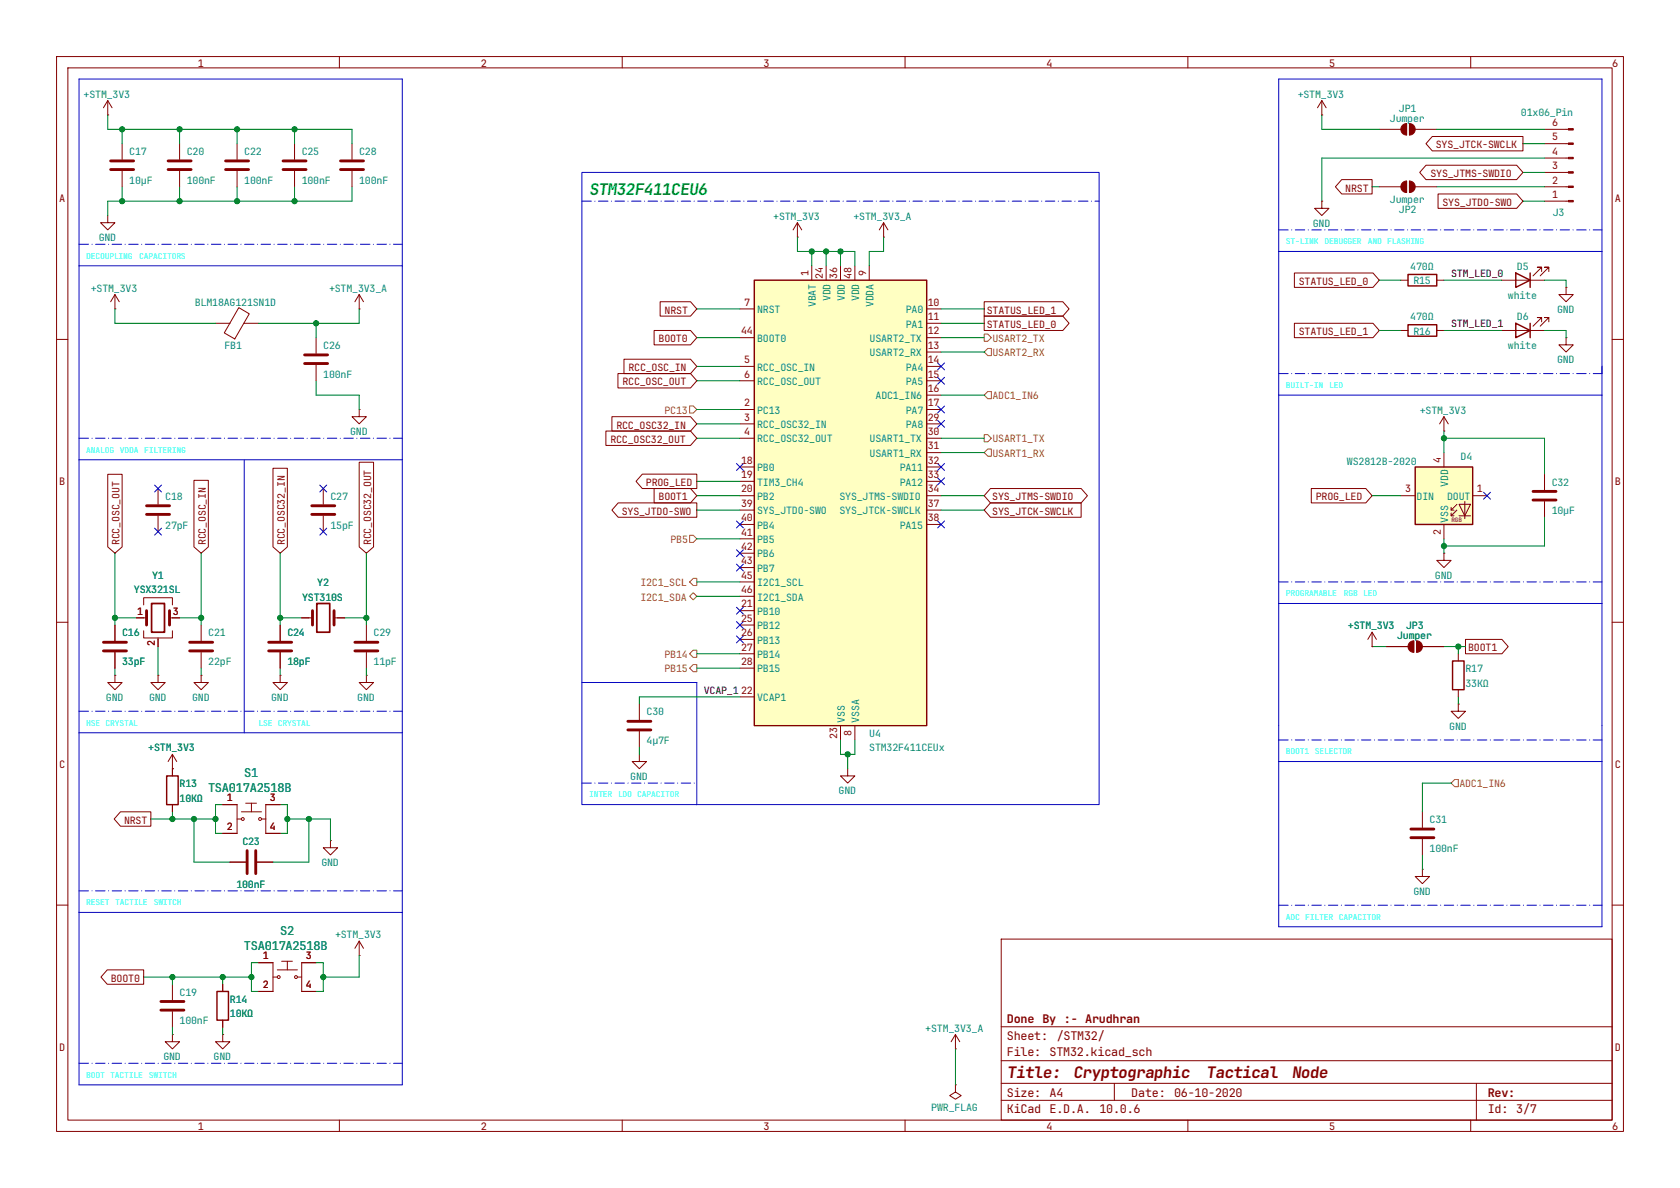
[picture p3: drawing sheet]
<svg xmlns="http://www.w3.org/2000/svg" width="297mm" height="210mm" viewBox="0 0 297 210" stroke-linecap="round" stroke-linejoin="round" font-family="sans-serif">
<path d="M0 0h297v210h-297z" fill="#fff" stroke="#fff" stroke-width=".18"/>
<g fill="none" stroke="#840000" stroke-width=".18">
<path d="M10 10h277v190h-277zM12 12h273v186h-273zM19 17.8l-.7 1.3M19 17.8l.8 1.3M19 17.8v2.5M60 10v2M110 10v2M160 10v2M210 10v2M260 10v2M19 20.3h.1M21.6 25.4v2.8"/>
<path d="M21.6 30.2v2.8M31.7 25.4v2.8M31.7 30.2v2.8M41.9 25.4v2.8M41.9 30.2v2.8M52.1 25.4v2.8M52.1 30.2v2.8M62.2 25.4v2.8M62.2 30.2v2.8M141 39.4l-.8 1.2M141 39.4l.7 1.2M141 39.4v2.5"/>
<path d="M156.2 39.4l-.8 1.2M156.2 39.4l.8 1.2M156.2 39.4v2.5M20.3 54.6h.1M20.3 52.1v2.5M20.3 52.1l-.7 1.2M20.3 52.1l.8 1.2M38.1 57.2h2.5M42.2 54.4l1.9 1.1-2.6 4.4-1.9-1zM43.1 57.2h2.6M55.9 59.7v2.8M63.5 54.6h.1"/>
<path d="M63.5 52.1v2.5M63.5 52.1l-.8 1.2M63.5 52.1l.8 1.2M141 41.9h.1M156.2 41.9h.1M265.4 58.4h7.6M272.5 56.9v-.8h-.7h.7l-1.5 1.6M273.8 56.9v-.8h-.8h.8l-1.5 1.6M10 60h2M55.9 64.5v2.8M63.5 72.4v1.3h1.3l-1.3 1.2-1.3-1.2h1.3M63.5 72.4h.1"/>
<path d="M285 60h2M27.9 86.4v2.8M27.9 91.2v2.8M57.1 86.4v2.8M57.1 91.2v2.8M10 110h2M20.3 119.4v1.3h1.3l-1.3 1.2-1.3-1.2h1.3M20.3 119.4h.1M20.3 110.5v2.8M20.3 115.3v2.8M24.1 109.2h1.8M25.4 106.9v-1.2h5.1v1.2"/>
<path d="M25.4 111.5v1.3h5.1v-1.3M27.9 119.4v1.3h1.3l-1.3 1.2-1.2-1.2h1.2M27.9 119.4h.1M27.9 112.8v1.5M30 109.2h1.7M35.6 119.4v1.3h1.2l-1.2 1.2-1.3-1.2h1.3M35.6 119.4h.1M35.6 110.5v2.8M35.6 115.3v2.8M49.5 119.4v1.3h1.3l-1.3 1.2-1.2-1.2h1.2M49.5 119.4h.1M49.5 110.5v2.8"/>
<path d="M49.5 115.3v2.8M53.3 109.2h1.9M59.1 109.2h1.9M64.8 119.4v1.3h1.2l-1.2 1.2-1.3-1.2h1.3M64.8 119.4h.1M64.8 110.5v2.8M64.8 115.3v2.8M285 110h2M30.5 135.9h.1M30.5 133.4v3.8M30.5 133.4l-.8 1.2M30.5 133.4l.7 1.2"/>
<path d="M149.9 135.9v1.3h1.2l-1.2 1.2-1.3-1.2h1.3M30.5 142.2v1.3M39.4 142.2h2.5v5.1h-2.5M40.6 152.4h2.8M41.9 144.8h.8M42.7 143.5h3.5M43.4 142h1.9M44.4 142v1.5M45.5 152.4h2.8M46.2 144.8h.8M49.5 142.2h-2.5v5.1h2.5M58.4 148.6v1.3h1.3l-1.3 1.2-1.3-1.2h1.3"/>
<path d="M58.4 148.6h.1M251.5 153.7v1.2h1.2l-1.2 1.3-1.3-1.3h1.3M251.5 153.7h.1M251.5 143.5v2.8M251.5 148.3v2.8M10 160h2M30.5 174v2.8M30.5 178.8v2.8M39.4 174v1.3M45.7 170.2h2.6v5.1h-2.6M48.3 172.7h.7M49 171.5h3.6"/>
<path d="M49.8 169.9h1.9M50.8 169.9v1.6M52.6 172.7h.7M55.9 170.2h-2.6v5.1h2.6M63.5 168.9h.1M63.5 166.4l-.8 1.2M63.5 166.4l.8 1.2M63.5 166.4v2.5M177 166h108v32h-108zM285 160h2M30.5 182.9v1.3h1.2l-1.2 1.2-1.3-1.2h1.3M30.5 182.9h.1"/>
<path d="M39.4 182.9v1.3h1.2l-1.2 1.2-1.3-1.2h1.3M39.4 182.9h.1M39.4 180.3v1.3M60 198v2M110 198v2M160 198v2M168.9 185.4h.1M168.9 191.8v1.2l1 .7-1 .6-1-.6 1-.7M168.9 191.8h.1M168.9 182.9l-.8 1.3M168.9 182.9l.8 1.3M168.9 182.9v2.5"/>
<path d="M177 194.5h108M177 191.5h108M177 187.5h108M177 181.5h108M197 191.5v3M210 198v2M260 198v2M261 191.5v6.5"/>
<circle cx="42.9" cy="144.8" r=".25"/>
<circle cx="46" cy="144.8" r=".25"/>
<circle cx="49.3" cy="172.7" r=".25"/>
<circle cx="52.3" cy="172.7" r=".25"/>
</g>
<g fill="none" stroke="#840000" stroke-width=".51">
<path d="M19.6 28.4h4M19.6 30h4M29.7 28.4h4.1M29.7 30h4.1M39.9 28.4h4M39.9 30h4M50 28.4h4.1M50 30h4.1M60.2 28.4h4.1M60.2 30h4.1M53.8 62.7h4.1M53.8 64.3h4.1"/>
<path d="M25.9 89.4h4.1M25.9 90.9h4.1M55.1 89.4h4.1M55.1 90.9h4.1M18.3 113.5h4.1M18.3 115.1h4.1M25.9 108v2.5M30 108v2.5M33.5 113.5h4.1M33.5 115.1h4.1M47.5 113.5h4.1M47.5 115.1h4.1"/>
<path d="M55.2 108v2.5M59.1 108v2.5M62.7 113.5h4.1M62.7 115.1h4.1M43.7 150.4v4M45.2 150.4v4M249.4 146.6h4.1M249.4 148.1h4.1M28.4 177h4.1M28.4 178.6h4.1"/>
</g>
<path d="M26.8 106.7h2.3v5.1h-2.3zM56 106.7h2.3v5.1h-2.3z" fill="none" stroke="#840000" stroke-width=".3"/>
<path d="M268 57.2l2.5 1.2-2.5 1.3zM270.5 57.2v2.5M29.5 137.2h2v5h-2zM38.4 175.3h2v5h-2z" fill="none" stroke="#840000" stroke-width=".25"/>
<path d="M133.3 49.5h30.5v78.8h-30.5z" fill="#ffffc2"/>
<path d="M133.3 49.5h30.5v78.8h-30.5zM248.9 48.5h5.1v2h-5.1zM268 48.3l2.5 1.2-2.5 1.3zM270.5 48.3v2.5" fill="none" stroke="#840000" stroke-width=".25"/>
<g fill="none" stroke="#840000" stroke-width=".18">
<path d="M233.7 17.8l-.8 1.3M233.7 17.8l.7 1.3M233.7 17.8v2.5M19 38.1v1.3h1.3l-1.3 1.2-1.2-1.2h1.2M233.7 35.6v1.2h1.2l-1.2 1.3-1.3-1.3h1.3M233.7 35.6h.1M233.7 20.3h.1M243.8 22.9h3.8M243.8 33h3.8M248.7 21.8v2.1M248.7 32v2M249.2 21.8v2.1"/>
<path d="M249.2 32v2M250.2 22.9h3.8M250.2 33h3.8M130.8 54.6h2.5M130.8 59.7h2.5M143.5 47v2.5M146 47v2.5M148.6 47v2.5M151.1 47v2.5M153.7 47v2.5M163.8 54.6h2.6M163.8 57.2h2.6"/>
<path d="M163.8 59.7h2.6M247.6 49.5h1.3M254 49.5h1.3M265.4 49.5h7.6M272.5 48v-.8h-.7h.7l-1.5 1.6M273.8 48v-.8h-.8h.8l-1.5 1.6M276.9 50.8v1.3h1.2l-1.2 1.2-1.3-1.2h1.3M276.9 50.8h.1M130.8 72.4h2.5M130.8 74.9h2.5M130.8 77.5h2.5M130.8 64.8h2.5"/>
<path d="M130.8 67.3h2.5M163.8 72.4h2.6M163.8 74.9h2.6M163.8 77.5h2.6M163.8 64.8h2.6M163.8 67.3h2.6M163.8 62.2h2.6M163.8 69.9h2.6M130.8 82.6h2.5M130.8 85.1h2.5M130.8 87.6h2.5M130.8 90.2h2.5"/>
<path d="M130.8 92.7h2.5M130.8 95.3h2.5M130.8 97.8h2.5M163.8 82.6h2.6M163.8 85.1h2.6M163.8 87.6h2.6M163.8 80h2.6M163.8 90.2h2.6M163.8 92.7h2.6M255.3 97.8v1.3h1.2l-1.2 1.2-1.3-1.2h1.3M255.3 97.8h.1M273 83.8v2.8"/>
<path d="M273 88.6v2.8M130.8 108h2.5M130.8 110.5h2.5M130.8 113h2.5M130.8 115.6h2.5M130.8 118.1h2.5M130.8 100.3h2.5M130.8 102.9h2.5M130.8 105.4h2.5M130.8 123.2h2.5M148.6 128.3v2.5M151.1 128.3v2.5"/>
<path d="M257.8 124.5v1.2h-1.3l1.3 1.3 1.3-1.3h-1.3M257.8 124.5h.1"/>
</g>
<g fill="#840000" stroke="#840000" stroke-width=".18">
<path d="M249.2 21.8a1.02 1.02 0 0 1 1 1.1 1.02 1.02 0 0 1-1 1z"/>
<path d="M247.9 22.1l.8-.3v2.1a1.02 1.02 0 0 1-1-.7 1.02 1.02 0 0 1 .2-1.1z"/>
<path d="M249.2 32a1.02 1.02 0 0 1 1 1 1.02 1.02 0 0 1-1 1z"/>
<path d="M247.9 32.3l.8-.3v2a1.02 1.02 0 0 1-1-.6 1.02 1.02 0 0 1 .2-1.1z"/>
</g>
<path d="M271 86.9h4.1M271 88.4h4.1" fill="none" stroke="#840000" stroke-width=".51"/>
<path d="M250.2 82.6h10.1v10.1h-10.1z" fill="#ffffc2"/>
<g fill="none" stroke="#840000" stroke-width=".18">
<path d="M237.2 31.7h5.4v2.6h-5.4l-1.1-1.3zM252.1 29.2h16l1.1 1.3-1.1 1.3h-16l-1.1-1.3zM253.2 24.1h16v2.6h-16l-1.1-1.3zM254.2 34.3h13.9l1.1 1.3-1.1 1.2h-13.9zM273 35.6h4.3M273 33h4.3M273 30.5h4.3M273 27.9h4.3M273 25.4h4.3M273 22.9h4.3M115.6 58.4h6.5l1.1 1.3-1.1 1.3h-6.5zM116.7 53.3h5.4l1.1 1.3-1.1 1.3h-5.4z"/>
<path d="M174 55.9h13.9l1.1 1.3-1.1 1.2h-13.9zM174 53.3h13.9l1.1 1.3-1.1 1.3h-13.9zM228.8 48.3h13.9l1.1 1.2-1.1 1.3h-13.9zM228.8 57.1h13.9l1.1 1.3-1.1 1.3h-13.9zM247.6 58.4h1.3M254 58.4h1.3M276.9 59.7v1.3h1.2l-1.2 1.2-1.3-1.2h1.3M276.9 59.7h.1M107.1 76.2h15l1.1 1.3-1.1 1.2h-15zM108.2 73.7h13.9l1.1 1.2-1.1 1.3h-13.9zM109.2 66h12.9l1.1 1.3-1.1 1.3h-12.9zM110.3 63.5h11.8l1.1 1.3-1.1 1.2h-11.8z"/>
<path d="M255.3 76.2h.1M255.3 73.7v2.5M255.3 73.7l-.8 1.2M255.3 73.7l.7 1.2M19 83.8h2.6v12.9l-1.3 1.1-1.3-1.1zM34.3 84.9h2.5v11.8l-1.2 1.1-1.3-1.1zM48.3 82.8h2.5v13.9l-1.3 1.1-1.2-1.1zM63.5 81.7h2.5v15l-1.2 1.1-1.3-1.1zM109.3 88.9h13.9v2.5h-13.9l-1.1-1.2zM113.6 83.8h9.6v2.6h-9.6l-1.2-1.3zM115.6 86.4h6.5l1.1 1.2-1.1 1.3h-6.5zM175.1 88.9h16v2.5h-16l-1.1-1.2z"/>
<path d="M175.1 86.4h16l1.1 1.2-1.1 1.3h-16l-1.1-1.3zM231.8 86.4h9.7l1.1 1.2-1.1 1.3h-9.7zM247.6 87.6h2.6M255.3 80v2.6M255.3 92.7v2.6M256.5 90.2h.5M256.5 91.2h.5M257.6 89.2l-1.1 1v-.5M257.6 90.2l-1.1 1v-.5M257.9 89.2h2.1l-1 2zM257.9 91.2h2.1M259 88.6v3.1"/>
<path d="M260.3 87.6h2.6M20.3 110.5v2.8M20.3 115.3v2.8M24.1 109.2h1.3M27.9 113v1.3M30.5 109.2h1.2M49.5 110.5v2.8M49.5 115.3v2.8M53.3 109.2h1.3M59.7 109.2h1.3M242.6 114.3h.1M242.6 111.8l-.8 1.2"/>
<path d="M242.6 111.8l.7 1.2M242.6 111.8v2.5M245.1 114.3h3.8M249.9 113.3v2M250.4 113.3v2M251.5 114.3h3.8M257.8 115.6v1.2M259.1 113h6.4l1.1 1.3-1.1 1.3h-6.4zM30.5 135.9h.1M30.5 135.9v1.3M113 133.4v1.2h1.3l-1.3 1.3-1.2-1.3h1.2M113 124.5v2.8"/>
<path d="M113 129.3v2.8M257.8 121.9v1.3M21.3 143.5h5.4v2.6h-5.4l-1.1-1.3zM30.5 142.2v1.3M39.4 142.2h2.5M39.4 147.3h2.5M40.6 152.4h2.8M45.5 152.4h2.8M47 142.2h2.5M47 147.3h2.5M19 171.4h6.4v2.6h-6.4l-1.2-1.3zM39.4 174v1.3"/>
<path d="M45.7 170.2h2.6M45.7 175.3h2.6M53.3 170.2h2.6M53.3 175.3h2.6M39.4 180.3v1.3"/>
</g>
<path d="M248.9 57.4h5.1v2h-5.1zM250.2 82.6h10.1v10.1h-10.1zM256.8 116.8h2v5.1h-2z" fill="none" stroke="#840000" stroke-width=".25"/>
<g fill="#840000" stroke="#840000" stroke-width=".18">
<path d="M250.4 113.3a1.02 1.02 0 0 1 1.1 1 1.02 1.02 0 0 1-1.1 1z"/>
<path d="M249.2 113.6l.7-.3v2a1.02 1.02 0 0 1-.9-.6 1.02 1.02 0 0 1 .2-1.1z"/>
<path d="M277.3 35.4h.8v.3h-.8z"/>
<path d="M277.3 32.9h.8v.2h-.8z"/>
<path d="M277.3 30.4h.8v.2h-.8z"/>
<path d="M277.3 27.8h.8v.3h-.8z"/>
<path d="M277.3 25.3h.8v.2h-.8z"/>
<path d="M277.3 22.7h.8v.3h-.8z"/>
</g>
<path d="M111 127.5h4.1M111 129h4.1" fill="none" stroke="#840000" stroke-width=".51"/>
<path d="M174 59.1h.6l.7 .6-.7 .6h-.6zM121.9 71.8h.7l.6 .6-.6 .6h-.7zM174 76.8h.6l.7 .7-.7 .6h-.6zM174.6 69.2h.7v1.3h-.7l-.6-.6zM174.6 61.6h.7v1.3h-.7l-.6-.7zM174.6 79.4h.7v1.2h-.7l-.6-.6zM121.9 94.6h.7l.6 .7-.6 .6h-.7zM121.9 102.9l.7-.7h.6v1.3h-.6zM121.9 105.4l.7-.6 .6 .6-.6 .6zM122.6 114.9h.6v1.3h-.6l-.7-.6zM122.6 117.5h.6v1.2h-.6l-.7-.6zM257.2 137.8h.6v1.3h-.6l-.7-.7z" fill="none" stroke="#848400" stroke-width=".18"/>
<g fill="none" stroke="#0000c2" stroke-width=".18">
<path d="M14 14h57.1v177.8h-57.1zM226.1 14h57.1v149.8h-57.1zM102.9 30.5h91.4v111.7h-91.4zM14 47h57.1M226.1 44.5h57.1M226.1 69.9h57.1M14 81.3h57.1M43.2 81.3v48.2M226.1 106.7h57.1M14 129.5h57.1M102.9 120.7h20.3v21.5M226.1 134.6h57.1"/>
<path d="M14 161.3h57.1"/>
</g>
<path d="M102.9 35.6h91.4M14 43.2h57.1M226.1 40.6h57.1M14 77.5h57.1M226.1 66h57.1M226.1 102.9h57.1M14 125.7h57.1M102.9 138.4h20.3M226.1 130.8h57.1M14 157.5h57.1M226.1 160h57.1M14 188h57.1" fill="none" stroke="#0000c2" stroke-width=".18" stroke-dasharray="1.7 .6 0 .6"/>
<g fill="none" stroke="#008400" stroke-width=".18">
<path d="M19 20.3v2.6h43.2v2.5M21.6 22.9v2.5M21.6 33v2.6M31.7 22.9v2.5M31.7 33v2.6M41.9 22.9v2.5M41.9 33v2.6M52.1 22.9v2.5M52.1 33v2.6M62.2 33v2.6h-43.2v2.5M233.7 20.3v2.6h10.1M242.6 33h1.2"/>
<path d="M254 22.9h19M254 33h19M269.2 35.6h3.8M269.2 30.5h3.8M269.2 25.4h3.8M273 27.9h-39.3v7.7M20.3 54.6v2.6h17.8M55.9 57.2v2.5M63.5 54.6v2.6h-17.8M123.2 59.7h7.6M123.2 54.6h7.6M141 41.9v2.6h10.1v2.5"/>
<path d="M143.5 44.5v2.5M146 44.5v2.5M148.6 44.5v2.5M156.2 41.9v2.6h-2.5v2.5M166.4 59.7h7.6M166.4 54.6h7.6M166.4 57.2h7.6M243.8 58.4h3.8M243.8 49.5h3.8M255.3 58.4h10.1M255.3 49.5h10.1M273 58.4h3.9v1.3"/>
<path d="M273 49.5h3.9v1.3M55.9 67.3v2.6h7.6v2.5M123.2 77.5h7.6M123.2 64.8h7.6M123.2 74.9h7.6M123.2 67.3h7.6M123.2 72.4h7.6M166.4 77.5h7.6M166.4 62.2h7.6M166.4 69.9h7.6M255.3 77.5h17.7v6.3M255.3 76.2v3.8"/>
<path d="M20.3 97.8v12.7M35.6 97.8v12.7M49.5 97.8v12.7M64.8 97.8v12.7M123.2 87.6h7.6M123.2 90.2h7.6M123.2 95.3h7.6M123.2 85.1h7.6M166.4 87.6h7.6M166.4 90.2h7.6M166.4 80h7.6M242.6 87.6h5"/>
<path d="M255.3 95.3v2.5M273 91.4v5.1h-17.7M20.3 109.2h3.8M20.3 118.1v1.3M27.9 114.3v5.1M31.7 109.2h3.9M35.6 118.1v1.3M49.5 109.2h3.8M49.5 118.1v1.3M61 109.2h3.8M64.8 118.1v1.3M123.2 105.4h7.6"/>
<path d="M123.2 102.9h7.6M123.2 115.6h7.6M123.2 118.1h7.6M242.6 114.3h2.5M255.3 114.3h3.8M257.8 114.3v1.3M113 132.1v1.3M130.8 123.2h-17.8v1.3M148.6 130.8v2.6h2.5v-2.6M149.9 133.4v2.5M256.5 138.4h-5v5.1M257.8 123.2v1.3"/>
<path d="M26.7 144.8h11.4M30.5 143.5v1.3M34.3 144.8v7.6h6.3M39.4 142.2h-1.3v5.1h1.3M49.5 142.2h1.3v5.1h-1.3M50.8 144.8h7.6v3.8M54.6 144.8v7.6h-6.3M251.5 151.1v2.6M25.4 172.7h19M30.5 172.7v1.3M39.4 172.7v1.3M45.7 170.2h-1.3v5.1h1.3"/>
<path d="M55.9 170.2h1.2v5.1h-1.2M63.5 168.9v3.8h-6.4M30.5 181.6v1.3M39.4 181.6v1.3M168.9 185.4v6.4"/>
</g>
<g fill="none" stroke="#000084" stroke-width=".18">
<path d="M165.8 74.3l1.2 1.2M165.8 66.7l1.2 1.2M165.8 64.2l1.2 1.2M165.8 71.8l1.2 1.2M167 64.2l-1.2 1.2M167 74.3l-1.2 1.2M167 66.7l-1.2 1.2M167 71.8l-1.2 1.2M27.3 93.4l1.2 1.2M27.3 85.8l1.2 1.2M28.5 93.4l-1.2 1.2M28.5 85.8l-1.2 1.2"/>
<path d="M56.5 85.8l1.3 1.2M56.5 93.4l1.3 1.2M57.8 85.8l-1.3 1.2M57.8 93.4l-1.3 1.2M130.2 99.7l1.2 1.2M130.2 97.2l1.2 1.2M130.2 81.9l1.2 1.3M130.2 92.1l1.2 1.2M131.4 99.7l-1.2 1.2M131.4 97.2l-1.2 1.2M131.4 81.9l-1.2 1.3M131.4 92.1l-1.2 1.2"/>
<path d="M165.8 81.9l1.2 1.3M165.8 92.1l1.2 1.2M165.8 84.5l1.2 1.2M167 81.9l-1.2 1.3M167 92.1l-1.2 1.2M167 84.5l-1.2 1.2M262.3 87l1.2 1.2M263.5 87l-1.2 1.2M130.2 109.9l1.2 1.2M130.2 107.3l1.2 1.3M130.2 112.4l1.2 1.2M131.4 109.9l-1.2 1.2"/>
<path d="M131.4 107.3l-1.2 1.3M131.4 112.4l-1.2 1.2"/>
</g>
<g fill="#008400" stroke="#008400" stroke-width=".18">
<circle cx="39.4" cy="172.7" r=".46"/>
<circle cx="44.4" cy="172.7" r=".46"/>
<circle cx="34.3" cy="144.8" r=".46"/>
<circle cx="54.6" cy="144.8" r=".46"/>
<circle cx="38.1" cy="144.8" r=".46"/>
<circle cx="149.9" cy="133.4" r=".46"/>
<circle cx="52.1" cy="35.6" r=".46"/>
<circle cx="41.9" cy="35.6" r=".46"/>
<circle cx="41.9" cy="22.9" r=".46"/>
<circle cx="52.1" cy="22.9" r=".46"/>
<circle cx="30.5" cy="144.8" r=".46"/>
<circle cx="50.8" cy="144.8" r=".46"/>
<circle cx="49.5" cy="109.2" r=".46"/>
<circle cx="64.8" cy="109.2" r=".46"/>
<circle cx="55.9" cy="57.2" r=".46"/>
<circle cx="35.6" cy="109.2" r=".46"/>
<circle cx="20.3" cy="109.2" r=".46"/>
<circle cx="30.5" cy="172.7" r=".46"/>
<circle cx="57.1" cy="172.7" r=".46"/>
<circle cx="21.6" cy="35.6" r=".46"/>
<circle cx="31.7" cy="35.6" r=".46"/>
<circle cx="21.6" cy="22.9" r=".46"/>
<circle cx="31.7" cy="22.9" r=".46"/>
<circle cx="257.8" cy="114.3" r=".46"/>
<circle cx="255.3" cy="77.5" r=".46"/>
<circle cx="255.3" cy="96.5" r=".46"/>
<circle cx="148.6" cy="44.5" r=".46"/>
<circle cx="146" cy="44.5" r=".46"/>
<circle cx="143.5" cy="44.5" r=".46"/>
</g>
<text font-size="2.9" fill="#0f0" x="104.1" y="34.5">STM32F411CEU6</text>
<g font-size="2.8" fill="#840000">
<text x="178" y="190.5">Title:</text>
<text x="189.8" y="190.5">Cryptographic</text>
<text x="213.2" y="190.5">Tactical</text>
<text x="228.4" y="190.5">Node</text>
</g>
<g font-size="2.1" fill="#008484">
<text x="43.2" y="137.4">S1</text>
<text x="36.8" y="140">TSA017A2518B</text>
<text x="43.1" y="167.9">TSA017A2518B</text>
<text x="49.5" y="165.4">S2</text>
</g>
<g font-size="2.1" fill="#840000">
<text x="178" y="183.9">Sheet:</text>
<text x="178" y="180.9">Done By :- Arudhran</text>
<text x="186.8" y="183.9">/STM32/</text>
<text x="178" y="186.6">File:</text>
<text x="185.6" y="186.6">STM32.kicad_sch</text>
<text x="178" y="196.8">KiCad</text>
<text x="178" y="194">Size:</text>
<text x="185.6" y="196.8">E.D.A.</text>
<text x="185.6" y="194">A4</text>
<text x="194.4" y="196.8">10.0.6</text>
<text x="200" y="194">Date:</text>
<text x="207.6" y="194">06-10-2020</text>
<text x="263" y="194">Rev:</text>
<text x="263" y="196.8">Id: 3/7</text>
</g>
<g font-size="1.8" fill="#840000">
<text x="35" y="11.8">1</text>
<text x="85" y="11.8">2</text>
<text x="135" y="11.8">3</text>
<text x="185" y="11.8">4</text>
<text x="235" y="11.8">5</text>
<text x="285" y="11.8">6</text>
<text x="274.4" y="22.3">6</text>
<text x="253.8" y="26.2">SYS_JTCK-SWCLK</text>
<text x="274.4" y="29.9">3</text>
<text x="274.4" y="27.4">4</text>
<text x="274.4" y="24.8">5</text>
<text x="10.5" y="35.8">A</text>
<text x="237.8" y="33.9">NRST</text>
<text x="252.9" y="31.3">SYS_JTMS-SWDIO</text>
<text x="274.4" y="35">1</text>
<text x="274.4" y="32.4">2</text>
<text x="285.5" y="35.8">A</text>
<text x="255" y="36.4">SYS_JTDO-SWO</text>
<text x="142.9" y="48.8" transform="rotate(-90 142.9 48.8)">1</text>
<text x="145.5" y="49.3" transform="rotate(-90 145.5 49.3)">24</text>
<text x="148" y="49.3" transform="rotate(-90 148 49.3)">36</text>
<text x="150.6" y="49.3" transform="rotate(-90 150.6 49.3)">48</text>
<text x="153.1" y="48.8" transform="rotate(-90 153.1 48.8)">9</text>
<text x="229.6" y="50.4">STATUS_LED_0</text>
<text x="117.5" y="55.4">NRST</text>
<text x="131" y="59.1">44</text>
<text x="131.5" y="54">7</text>
<text x="164" y="54">10</text>
<text x="164" y="56.6">11</text>
<text x="164" y="59.1">12</text>
<text x="174.5" y="58">STATUS_LED_0</text>
<text x="174.5" y="55.4">STATUS_LED_1</text>
<text x="229.6" y="59.3">STATUS_LED_1</text>
<text x="111.1" y="65.6">RCC_OSC_IN</text>
<text x="116.4" y="60.5">BOOT0</text>
<text x="131.5" y="64.2">5</text>
<text x="164" y="61.7">13</text>
<text x="164" y="64.2">14</text>
<text x="110" y="68.1">RCC_OSC_OUT</text>
<text x="131.5" y="71.8">2</text>
<text x="131.5" y="66.7">6</text>
<text x="164" y="66.7">15</text>
<text x="164" y="69.3">16</text>
<text x="164" y="71.8">17</text>
<text x="109" y="75.8">RCC_OSC32_IN</text>
<text x="131.5" y="74.4">3</text>
<text x="131.5" y="76.9">4</text>
<text x="164" y="74.4">29</text>
<text x="164" y="76.9">30</text>
<text x="107.9" y="78.3">RCC_OSC32_OUT</text>
<text x="131" y="82">18</text>
<text x="164" y="79.4">31</text>
<text x="164" y="82">32</text>
<text x="254.7" y="81.8" transform="rotate(-90 254.7 81.8)">4</text>
<text x="10.5" y="85.8">B</text>
<text x="114.2" y="85.9">PROG_LED</text>
<text x="116.4" y="88.5">BOOT1</text>
<text x="131" y="84.5">19</text>
<text x="131" y="87.1">20</text>
<text x="131" y="89.6">39</text>
<text x="164" y="84.5">33</text>
<text x="164" y="87.1">34</text>
<text x="164" y="89.6">37</text>
<text x="175.4" y="88.5">SYS_JTMS-SWDIO</text>
<text x="232.6" y="88.5">PROG_LED</text>
<text x="248.4" y="87.1">3</text>
<text x="261.1" y="87.1">1</text>
<text x="285.5" y="85.8">B</text>
<text x="109.9" y="91">SYS_JTDO-SWO</text>
<text x="131" y="92.1">40</text>
<text x="131" y="94.7">41</text>
<text x="164" y="92.1">38</text>
<text x="175.4" y="91">SYS_JTCK-SWCLK</text>
<text x="254.7" y="94.5" transform="rotate(-90 254.7 94.5)">2</text>
<text x="21.2" y="96.4" transform="rotate(-90 21.2 96.4)">RCC_OSC_OUT</text>
<text x="36.4" y="96.4" transform="rotate(-90 36.4 96.4)">RCC_OSC_IN</text>
<text x="50.4" y="96.4" transform="rotate(-90 50.4 96.4)">RCC_OSC32_IN</text>
<text x="65.6" y="96.4" transform="rotate(-90 65.6 96.4)">RCC_OSC32_OUT</text>
<text x="131" y="97.2">42</text>
<text x="131" y="99.8">43</text>
<text x="131" y="107.4">21</text>
<text x="131" y="102.3">45</text>
<text x="131" y="104.8">46</text>
<text x="24.2" y="108.6">1</text>
<text x="30.6" y="108.6">3</text>
<text x="131" y="109.9">25</text>
<text x="131" y="112.5">26</text>
<text x="27.4" y="114.2" transform="rotate(-90 27.4 114.2)">2</text>
<text x="131" y="115">27</text>
<text x="131" y="117.5">28</text>
<text x="259.6" y="115.1">BOOT1</text>
<text x="131" y="122.6">22</text>
<text x="148" y="130.6" transform="rotate(-90 148 130.6)">23</text>
<text x="150.6" y="130.1" transform="rotate(-90 150.6 130.1)">8</text>
<text x="10.5" y="135.8">C</text>
<text x="285.5" y="135.8">C</text>
<text x="40.1" y="141.7">1</text>
<text x="47.7" y="141.7">3</text>
<text x="21.9" y="145.6">NRST</text>
<text x="40.1" y="146.7">2</text>
<text x="47.7" y="146.7">4</text>
<text x="19.6" y="173.6">BOOT0</text>
<text x="46.5" y="169.6">1</text>
<text x="54.1" y="169.6">3</text>
<text x="46.5" y="174.7">2</text>
<text x="54.1" y="174.7">4</text>
<text x="10.5" y="185.8">D</text>
<text x="285.5" y="185.8">D</text>
<text x="35" y="199.8">1</text>
<text x="85" y="199.8">2</text>
<text x="135" y="199.8">3</text>
<text x="185" y="199.8">4</text>
<text x="235" y="199.8">5</text>
<text x="285" y="199.8">6</text>
</g>
<g font-size="1.8" fill="#008484">
<text x="14.8" y="17.3">+STM_3V3</text>
<text x="229.4" y="17.3">+STM_3V3</text>
<text x="245.7" y="21.6">Jumper</text>
<text x="247.3" y="19.8">JP1</text>
<text x="268.9" y="20.4">01x06_Pin</text>
<text x="22.9" y="27.4">C17</text>
<text x="33" y="27.4">C20</text>
<text x="43.2" y="27.4">C22</text>
<text x="53.3" y="27.4">C25</text>
<text x="63.5" y="27.4">C28</text>
<text x="22.9" y="32.5">10μF</text>
<text x="33" y="32.5">100nF</text>
<text x="43.2" y="32.5">100nF</text>
<text x="53.3" y="32.5">100nF</text>
<text x="63.5" y="32.5">100nF</text>
<text x="245.7" y="35.8">Jumper</text>
<text x="136.7" y="38.8">+STM_3V3</text>
<text x="150.9" y="38.8">+STM_3V3_A</text>
<text x="232.1" y="40.1">GND</text>
<text x="247.3" y="37.6">JP2</text>
<text x="274.5" y="38.2">J3</text>
<text x="17.5" y="42.7">GND</text>
<text x="249.3" y="47.7">470Ω</text>
<text x="268.2" y="47.7">D5</text>
<text x="16.1" y="51.5">+STM_3V3</text>
<text x="58.2" y="51.5">+STM_3V3_A</text>
<text x="146.8" y="53.2" transform="rotate(-90 146.8 53.2)">VDD</text>
<text x="149.3" y="53.2" transform="rotate(-90 149.3 53.2)">VDD</text>
<text x="151.9" y="53.2" transform="rotate(-90 151.9 53.2)">VDD</text>
<text x="249.9" y="50.3">R15</text>
<text x="266.6" y="52.8">white</text>
<text x="34.4" y="54.1">BLM18AG121SN1D</text>
<text x="133.9" y="55.4">NRST</text>
<text x="144.3" y="54.3" transform="rotate(-90 144.3 54.3)">VBAT</text>
<text x="154.4" y="54.3" transform="rotate(-90 154.4 54.3)">VDDA</text>
<text x="160.1" y="55.4">PA0</text>
<text x="160.1" y="57.9">PA1</text>
<text x="249.3" y="56.6">470Ω</text>
<text x="249.9" y="59.2">R16</text>
<text x="268.2" y="56.6">D6</text>
<text x="275.3" y="55.4">GND</text>
<text x="39.7" y="61.7">FB1</text>
<text x="57.1" y="61.7">C26</text>
<text x="133.9" y="65.5">RCC_OSC_IN</text>
<text x="133.9" y="60.4">BOOT0</text>
<text x="153.7" y="60.4">USART2_TX</text>
<text x="153.7" y="63">USART2_RX</text>
<text x="160.1" y="65.5">PA4</text>
<text x="266.6" y="61.7">white</text>
<text x="275.3" y="64.2">GND</text>
<text x="57.1" y="66.8">100nF</text>
<text x="133.9" y="68.1">RCC_OSC_OUT</text>
<text x="154.8" y="70.6">ADC1_IN6</text>
<text x="160.1" y="68.1">PA5</text>
<text x="61.9" y="76.9">GND</text>
<text x="133.9" y="73.1">PC13</text>
<text x="133.9" y="75.7">RCC_OSC32_IN</text>
<text x="160.1" y="73.1">PA7</text>
<text x="160.1" y="75.7">PA8</text>
<text x="251" y="73.1">+STM_3V3</text>
<text x="133.9" y="78.2">RCC_OSC32_OUT</text>
<text x="133.9" y="83.3">PB0</text>
<text x="153.7" y="78.2">USART1_TX</text>
<text x="153.7" y="80.8">USART1_RX</text>
<text x="159.1" y="83.3">PA11</text>
<text x="238.1" y="82.2">WS2812B-2020</text>
<text x="258.2" y="81.2">D4</text>
<text x="29.2" y="88.4">C18</text>
<text x="58.4" y="88.4">C27</text>
<text x="133.9" y="85.8">TIM3_CH4</text>
<text x="133.9" y="88.4">PB2</text>
<text x="148.4" y="88.4">SYS_JTMS-SWDIO</text>
<text x="159.1" y="85.8">PA12</text>
<text x="250.4" y="88.4">DIN</text>
<text x="255.8" y="88.4">DOUT</text>
<text x="256" y="86" transform="rotate(-90 256 86)">VDD</text>
<text x="274.3" y="85.8">C32</text>
<text x="29.2" y="93.5">27pF</text>
<text x="58.4" y="93.5">15pF</text>
<text x="133.9" y="90.9">SYS_JTDO-SWO</text>
<text x="133.9" y="93.5">PB4</text>
<text x="133.9" y="96">PB5</text>
<text x="148.4" y="90.9">SYS_JTCK-SWCLK</text>
<text x="159.1" y="93.5">PA15</text>
<text x="256" y="92.5" transform="rotate(-90 256 92.5)">VSS</text>
<text x="274.3" y="90.9">10μF</text>
<text x="133.9" y="98.5">PB6</text>
<text x="133.9" y="101.1">PB7</text>
<text x="23.7" y="104.9">YSX321SL</text>
<text x="26.9" y="102.3">Y1</text>
<text x="53.4" y="106.2">YST310S</text>
<text x="56.1" y="103.6">Y2</text>
<text x="133.9" y="103.6">I2C1_SCL</text>
<text x="133.9" y="106.2">I2C1_SDA</text>
<text x="253.7" y="102.3">GND</text>
<text x="21.6" y="112.5">C16</text>
<text x="36.8" y="112.5">C21</text>
<text x="50.8" y="112.5">C24</text>
<text x="66" y="112.5">C29</text>
<text x="133.9" y="108.7">PB10</text>
<text x="133.9" y="111.2">PB12</text>
<text x="133.9" y="113.8">PB13</text>
<text x="238.3" y="111.2">+STM_3V3</text>
<text x="247" y="113">Jumper</text>
<text x="248.6" y="111.2">JP3</text>
<text x="21.6" y="117.6">33pF</text>
<text x="36.8" y="117.6">22pF</text>
<text x="50.8" y="117.6">18pF</text>
<text x="66" y="117.6">11pF</text>
<text x="133.9" y="116.3">PB14</text>
<text x="133.9" y="118.9">PB15</text>
<text x="259.1" y="118.9">R17</text>
<text x="18.7" y="123.9">GND</text>
<text x="26.3" y="123.9">GND</text>
<text x="34" y="123.9">GND</text>
<text x="47.9" y="123.9">GND</text>
<text x="63.2" y="123.9">GND</text>
<text x="133.9" y="123.9">VCAP1</text>
<text x="259.1" y="121.4">33KΩ</text>
<text x="114.3" y="126.5">C30</text>
<text x="114.3" y="131.6">4μ7F</text>
<text x="149.3" y="127.8" transform="rotate(-90 149.3 127.8)">VSS</text>
<text x="151.9" y="127.8" transform="rotate(-90 151.9 127.8)">VSSA</text>
<text x="153.7" y="130.3">U4</text>
<text x="256.2" y="129">GND</text>
<text x="26.2" y="132.8">+STM_3V3</text>
<text x="111.4" y="137.9">GND</text>
<text x="153.7" y="132.8">STM32F411CEUx</text>
<text x="31.7" y="139.2">R13</text>
<text x="31.7" y="141.7">10KΩ</text>
<text x="148.3" y="140.4">GND</text>
<text x="42.9" y="149.3">C23</text>
<text x="252.7" y="145.5">C31</text>
<text x="56.8" y="153.1">GND</text>
<text x="252.7" y="150.6">100nF</text>
<text x="41.8" y="157">100nF</text>
<text x="249.9" y="158.2">GND</text>
<text x="59.2" y="165.8">+STM_3V3</text>
<text x="31.7" y="176">C19</text>
<text x="40.6" y="177.3">R14</text>
<text x="40.6" y="179.8">10KΩ</text>
<text x="31.7" y="181.1">100nF</text>
<text x="163.6" y="182.4">+STM_3V3_A</text>
<text x="28.9" y="187.4">GND</text>
<text x="37.8" y="187.4">GND</text>
<text x="164.6" y="196.3">PWR_FLAG</text>
</g>
<g font-size="1.8">
<text x="256.5" y="49">STM_LED_0</text>
<text x="256.5" y="57.9">STM_LED_1</text>
<text x="124.4" y="122.6">VCAP_1</text>
</g>
<g font-size="1.8" fill="#848400">
<text x="175.5" y="60.4">USART2_TX</text>
<text x="175.5" y="63">USART2_RX</text>
<text x="175.5" y="70.6">ADC1_IN6</text>
<text x="117.5" y="73.1">PC13</text>
<text x="175.5" y="78.2">USART1_TX</text>
<text x="175.5" y="80.8">USART1_RX</text>
<text x="118.5" y="96">PB5</text>
<text x="113.2" y="103.6">I2C1_SCL</text>
<text x="113.2" y="106.2">I2C1_SDA</text>
<text x="117.5" y="116.3">PB14</text>
<text x="117.5" y="118.9">PB15</text>
<text x="258" y="139.2">ADC1_IN6</text>
</g>
<g font-size="1.4" fill="#0ff">
<text x="15.2" y="45.7">DECOUPLING</text>
<text x="24.6" y="45.7">CAPACITORS</text>
<text x="227.3" y="43.2">ST-LINK</text>
<text x="234.2" y="43.2">DEBUGGER</text>
<text x="241.8" y="43.2">AND FLASHING</text>
<text x="227.3" y="68.6">BUILT-IN</text>
<text x="235" y="68.6">LED</text>
<text x="15.2" y="80">ANALOG</text>
<text x="21.2" y="80">VDDA FILTERING</text>
<text x="227.3" y="105.4">PROGRAMABLE</text>
<text x="237.6" y="105.4">RGB LED</text>
<text x="15.2" y="128.3">HSE CRYSTAL</text>
<text x="45.7" y="128.3">LSE CRYSTAL</text>
<text x="227.3" y="133.3">BOOT1</text>
<text x="232.4" y="133.3">SELECTOR</text>
<text x="104.1" y="141">INTER</text>
<text x="109.3" y="141">LDO CAPACITOR</text>
<text x="15.2" y="160">RESET</text>
<text x="20.4" y="160">TACTILE</text>
<text x="27.2" y="160">SWITCH</text>
<text x="227.3" y="162.6">ADC FILTER</text>
<text x="236.7" y="162.6">CAPACITOR</text>
<text x="15.2" y="190.5">BOOT TACTILE</text>
<text x="26.3" y="190.5">SWITCH</text>
</g>
<text font-size="1.1" fill="#840000" x="256.6" y="92.3">RGB</text>
</svg>
